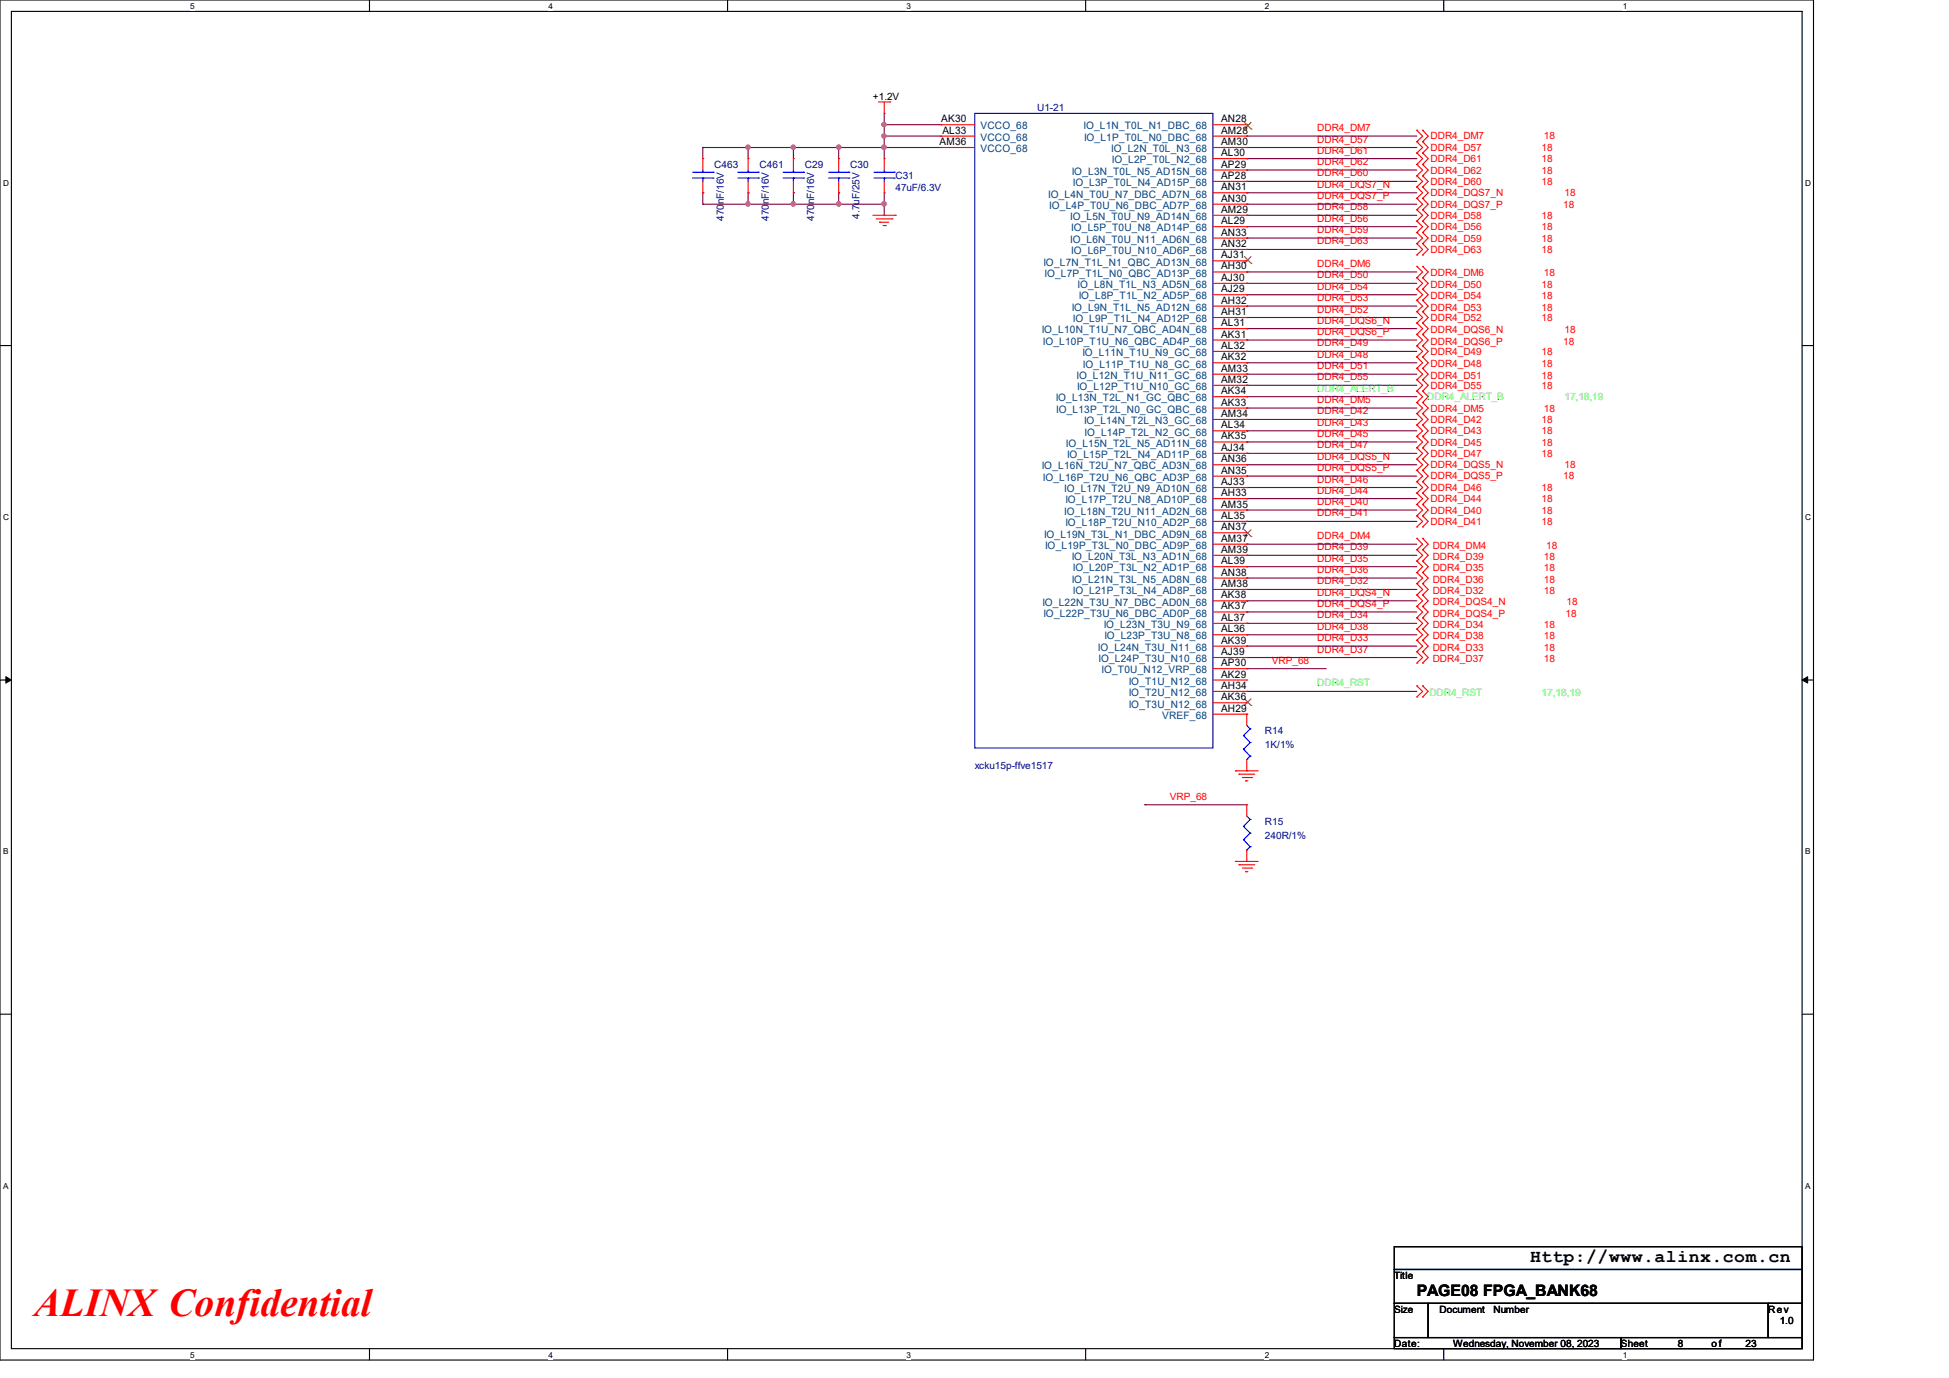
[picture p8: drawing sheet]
<svg xmlns="http://www.w3.org/2000/svg" width="297mm" height="210mm" viewBox="0 0 297 210" stroke-linecap="round" stroke-linejoin="round" font-family="sans-serif">
<path d="M0 0h276.4v207.3h-276.4zM1.7 1.7h272.9v203.8h-272.9z" fill="none" stroke="#000" stroke-width=".17"/>
<g fill="#fff">
<path d="M29 .2h.7v1.4h-.7z"/>
<path d="M29 205.7h.7v1.4h-.7z"/>
</g>
<path d="M56.3 0v1.7M56.3 205.5v1.8" fill="none" stroke="#000" stroke-width=".17"/>
<g fill="#fff">
<path d="M83.6 .2h.6v1.4h-.6z"/>
<path d="M83.6 205.7h.6v1.4h-.6z"/>
</g>
<path d="M110.9 0v1.7M110.9 205.5v1.8" fill="none" stroke="#000" stroke-width=".17"/>
<g fill="#fff">
<path d="M138.1 .2h.7v1.4h-.7z"/>
<path d="M138.1 205.7h.7v1.4h-.7z"/>
</g>
<path d="M165.4 0v1.7M165.4 205.5v1.8" fill="none" stroke="#000" stroke-width=".17"/>
<g fill="#fff">
<path d="M192.7 .2h.7v1.4h-.7z"/>
<path d="M192.7 205.7h.7v1.4h-.7z"/>
</g>
<path d="M220 0v1.7M220 205.5v1.8" fill="none" stroke="#000" stroke-width=".17"/>
<g fill="#fff">
<path d="M247.3 .2h.6v1.4h-.6z"/>
<path d="M247.3 205.7h.6v1.4h-.6z"/>
<path d="M.5 27.2h.9v1.4h-.9z"/>
<path d="M275.1 27.2h.9v1.4h-.9z"/>
<path d="M.5 78.1h.9v1.4h-.9z"/>
<path d="M275.1 78.1h.9v1.4h-.9z"/>
</g>
<path d="M0 52.7h1.7M274.6 52.7h1.8" fill="none" stroke="#000" stroke-width=".17"/>
<g fill="#fff">
<path d="M.5 129.1h.8v1.4h-.8z"/>
<path d="M275.1 129.1h.8v1.4h-.8z"/>
</g>
<path d="M0 103.6h1.7M274.6 103.6h1.8" fill="none" stroke="#000" stroke-width=".17"/>
<path d="M.9 103.1l.8 .5-.8 .5zM274.6 103.6l.9-.5v1z" fill="#000" stroke="#000" stroke-width=".15"/>
<g fill="#fff">
<path d="M.5 180h.8v1.4h-.8z"/>
<path d="M275.1 180h.8v1.4h-.8z"/>
</g>
<path d="M0 154.6h1.7M274.6 154.6h1.8M212.5 190h62.1v3.5h-62.1zM212.5 193.5h62.1v5.1h-62.1zM212.5 198.6h5.1v5.2h-5.1zM217.6 198.6h51.9v5.2h-51.9zM269.5 198.6h5.1v5.2h-5.1zM212.5 203.8h34.5v1.7h-34.5zM247 203.8h27.6v1.7h-27.6z" fill="none" stroke="#000" stroke-width=".17"/>
<g fill="none" stroke="#800040" stroke-width=".17">
<path d="M134.7 19h.1M134.7 17.3v6.9M134.7 19h8.7M107.1 22.5h.1M107.1 31.1h.1M107.1 29.4h.1M107.1 22.5h36.3M107.1 31.1h27.6M107.1 22.5v1.7M107.1 29.4v1.7M114 29.4h.1M114 31.1h.1"/>
<path d="M114 22.5h.1M114 22.5v1.7M114 29.4v1.7M120.9 22.5h.1M120.9 31.1h.1M120.9 29.4h.1M120.9 22.5v1.7M120.9 29.4v1.7M127.8 29.4h.1M127.8 22.5h.1M127.8 22.5v1.7M127.8 29.4v1.7"/>
<path d="M134.7 20.7h.1M134.7 22.5h.1M134.7 31.1h.1M134.7 32.8h.1M134.7 29.4v3.4M134.7 20.7h8.7M190 36.3h.1M190 22.5h.1M190 20.7h.1M190 25.9h.1M190 27.6h.1M190 24.2h.1"/>
<path d="M190 38h.1M190 34.5h.1M190 32.8h.1M190 29.4h.1M190 31.1h.1M190 22.5h25.9M190 31.1h25.9M190 36.3h25.9M190 20.7h25.9M190 25.9h25.9M190 27.6h25.9M190 24.2h25.9"/>
<path d="M190 38h25.9M190 34.5h25.9M190 32.8h25.9M190 29.4h25.9M190 57h.1M190 43.2h.1M190 44.9h.1M190 58.7h.1M190 46.7h.1M190 53.6h.1M190 50.1h.1M190 51.8h.1"/>
<path d="M190 48.4h.1M190 41.4h.1M190 55.3h.1M190 57h25.9M190 43.2h25.9M190 44.9h25.9M190 58.7h25.9M190 46.7h25.9M190 53.6h25.9M190 50.1h25.9M190 51.8h25.9M190 48.4h25.9"/>
<path d="M190 41.4h25.9M190 55.3h25.9M190 63.9h.1M190 65.7h.1M190 79.5h.1M190 69.1h.1M190 74.3h.1M190 77.7h.1M190 62.2h.1M190 76h.1M190 70.8h.1M190 72.6h.1"/>
<path d="M190 67.4h.1M190 60.5h.1M190 63.9h25.9M190 65.7h25.9M190 79.5h25.9M190 69.1h25.9M190 74.3h25.9M190 77.7h25.9M190 62.2h25.9M190 76h25.9M190 70.8h25.9M190 72.6h25.9"/>
<path d="M190 67.4h25.9M190 60.5h25.9M190 86.4h.1M190 95h.1M190 84.6h.1M190 96.7h.1M190 98.5h.1M190 82.9h.1M190 88.1h.1M190 89.8h.1M190 93.3h.1M190 91.6h.1"/>
<path d="M190 86.4h25.9M190 95h25.9M190 84.6h25.9M190 96.7h25.9M190 98.5h25.9M190 82.9h25.9M190 88.1h25.9M190 89.8h25.9M190 93.3h25.9M190 91.6h25.9M190 101.9h.1M190 100.2h.1"/>
<path d="M190 105.4h.1M190 101.9h12.1M190 100.2h25.9M190 105.4h25.9M174.5 122.6h.1M174.5 122.6h15.5"/>
</g>
<g fill="#f0f" stroke="#f0f" stroke-width=".17">
<circle cx="127.8" cy="22.4" r=".34"/>
<circle cx="120.9" cy="31.1" r=".33"/>
<circle cx="134.7" cy="22.4" r=".34"/>
<circle cx="127.8" cy="31.1" r=".34"/>
<circle cx="134.7" cy="31.1" r=".34"/>
<circle cx="134.7" cy="19" r=".33"/>
<circle cx="134.7" cy="20.7" r=".33"/>
<circle cx="120.9" cy="22.4" r=".33"/>
<circle cx="114" cy="22.4" r=".33"/>
<circle cx="114" cy="31.1" r=".33"/>
</g>
<g fill="none" stroke="#f00" stroke-width=".17">
<path d="M133.9 15.5h1.7M134.7 17.3h.1M134.7 15.5v1.8M135.6 15.5h.1M143.4 19h.1M143.4 19h5.1M184.8 19h5.2M190 19h.1M215.9 19.9h.1M215.9 19.9l.9 .8-.9 .9M216.8 19.9h.1M216.8 19.9l.8 .8-.8 .9"/>
<path d="M107.1 24.2h.1M107.1 29.4h.1M107.1 24.2v1.7M107.1 27.6v1.8M114 24.2h.1M114 29.4h.1M114 24.2v1.7M114 27.6v1.8M120.9 24.2h.1M120.9 29.4h.1M120.9 24.2v1.7M120.9 27.6v1.8"/>
<path d="M127.8 24.2h.1M127.8 29.4h.1M127.8 24.2v1.7M127.8 27.6v1.8M133 32.8h3.4M133.5 33.4h2.4M134 33.9h.1M134 33.9h1.4M134.6 34.4h.3M134.7 24.2h.1M134.7 29.4h.1M134.7 24.2v1.7"/>
<path d="M134.7 27.6v1.8M134.9 34.4h.1M135.9 33.4h.1M136.4 32.8h.1M143.4 20.7h.1M143.4 22.5h.1M143.4 20.7h5.1M143.4 22.5h5.1M184.8 32.8h5.2M184.8 20.7h5.2M184.8 22.5h5.2M184.8 24.2h5.2"/>
<path d="M184.8 25.9h5.2M184.8 27.6h5.2M184.8 29.4h5.2M184.8 31.1h5.2M184.8 34.5h5.2M184.8 36.3h5.2M184.8 38h5.2M184.8 39.8h5.2M190 20.7h.1M190 22.5h.1M190 24.2h.1M190 25.9h.1"/>
<path d="M190 27.6h.1M190 29.4h.1M190 31.1h.1M190 32.8h.1M190 34.5h.1M190 36.3h.1M190 38h.1M190 39.8h.1M215.9 35.4h.1M215.9 37.1h.1M215.9 21.6h.1M215.9 23.3h.1"/>
<path d="M215.9 26.8h.1M215.9 28.5h.1M215.9 25.1h.1M215.9 38.9h.1M215.9 33.7h.1M215.9 32h.1M215.9 30.2h.1M215.9 35.4l.9 .9-.9 .8M215.9 21.6l.9 .9-.9 .8M215.9 26.8l.9 .8-.9 .9M215.9 25.1l.9 .8-.9 .9M215.9 23.3l.9 .9-.9 .9"/>
<path d="M215.9 37.1l.9 .9-.9 .9M215.9 33.7l.9 .8-.9 .9M215.9 32l.9 .8-.9 .9M215.9 30.2l.9 .9-.9 .9M215.9 28.5l.9 .9-.9 .8M216.8 35.4h.1M216.8 37.1h.1M216.8 21.6h.1M216.8 23.3h.1M216.8 26.8h.1M216.8 28.5h.1M216.8 25.1h.1"/>
<path d="M216.8 38.9h.1M216.8 33.7h.1M216.8 32h.1M216.8 30.2h.1M216.8 35.4l.8 .9-.8 .8M216.8 21.6l.8 .9-.8 .8M216.8 26.8l.8 .8-.8 .9M216.8 25.1l.8 .8-.8 .9M216.8 23.3l.8 .9-.8 .9M216.8 37.1l.8 .9-.8 .9M216.8 33.7l.8 .8-.8 .9M216.8 32l.8 .8-.8 .9"/>
<path d="M216.8 30.2l.8 .9-.8 .9M216.8 28.5l.8 .9-.8 .8M184.8 50.1h5.2M184.8 51.8h5.2M184.8 53.6h5.2M184.8 55.3h5.2M184.8 57h5.2M184.8 58.7h5.2M184.8 41.4h5.2M184.8 43.2h5.2M184.8 44.9h5.2M184.8 46.7h5.2"/>
<path d="M184.8 48.4h5.2M190 50.1h.1M190 51.8h.1M190 53.6h.1M190 55.3h.1M190 57h.1M190 58.7h.1M190 41.4h.1M190 43.2h.1M190 44.9h.1M190 46.7h.1M190 48.4h.1"/>
<path d="M215.9 56.1h.1M215.9 57.9h.1M215.9 42.3h.1M215.9 44.1h.1M215.9 45.8h.1M215.9 59.6h.1M215.9 47.5h.1M215.9 52.7h.1M215.9 54.4h.1M215.9 49.2h.1M215.9 51h.1M215.9 40.6h.1"/>
<path d="M215.9 56.1l.9 .9-.9 .9M215.9 42.3l.9 .9-.9 .9M215.9 44.1l.9 .8-.9 .9M215.9 57.9l.9 .8-.9 .9M215.9 45.8l.9 .9-.9 .8M215.9 52.7l.9 .9-.9 .8M215.9 54.4l.9 .9-.9 .8M215.9 49.2l.9 .9-.9 .9M215.9 51l.9 .8-.9 .9M215.9 47.5l.9 .9-.9 .8M215.9 40.6l.9 .8-.9 .9M215.9 59.6l.9 .9-.9 .8"/>
<path d="M216.8 56.1h.1M216.8 57.9h.1M216.8 42.3h.1M216.8 44.1h.1M216.8 45.8h.1M216.8 59.6h.1M216.8 47.5h.1M216.8 52.7h.1M216.8 54.4h.1M216.8 49.2h.1M216.8 51h.1M216.8 40.6h.1"/>
<path d="M216.8 56.1l.8 .9-.8 .9M216.8 42.3l.8 .9-.8 .9M216.8 44.1l.8 .8-.8 .9M216.8 57.9l.8 .8-.8 .9M216.8 45.8l.8 .9-.8 .8M216.8 52.7l.8 .9-.8 .8M216.8 54.4l.8 .9-.8 .8M216.8 49.2l.8 .9-.8 .9M216.8 51l.8 .8-.8 .9M216.8 47.5l.8 .9-.8 .8M216.8 40.6l.8 .8-.8 .9M216.8 59.6l.8 .9-.8 .8"/>
<path d="M184.8 60.5h5.2M184.8 62.2h5.2M184.8 63.9h5.2M184.8 65.7h5.2M184.8 67.4h5.2M184.8 69.1h5.2M184.8 70.8h5.2M184.8 72.6h5.2M184.8 74.3h5.2M184.8 76h5.2M184.8 77.7h5.2M184.8 79.5h5.2"/>
<path d="M190 60.5h.1M190 62.2h.1M190 63.9h.1M190 65.7h.1M190 67.4h.1M190 69.1h.1M190 70.8h.1M190 72.6h.1M190 74.3h.1M190 76h.1M190 77.7h.1M190 79.5h.1"/>
<path d="M215.9 63h.1M215.9 64.8h.1M215.9 66.5h.1M215.9 78.6h.1M215.9 68.2h.1M215.9 70h.1M215.9 73.4h.1M215.9 75.1h.1M215.9 76.9h.1M215.9 61.3h.1M215.9 71.7h.1M215.9 63l.9 .9-.9 .9"/>
<path d="M215.9 64.8l.9 .9-.9 .8M215.9 78.6l.9 .9-.9 .8M215.9 68.2l.9 .9-.9 .9M215.9 73.4l.9 .9-.9 .8M215.9 76.9l.9 .8-.9 .9M215.9 61.3l.9 .9-.9 .8M215.9 75.1l.9 .9-.9 .9M215.9 71.7l.9 .9-.9 .8M215.9 70l.9 .8-.9 .9M215.9 66.5l.9 .9-.9 .8M216.8 63h.1M216.8 64.8h.1"/>
<path d="M216.8 66.5h.1M216.8 78.6h.1M216.8 68.2h.1M216.8 70h.1M216.8 73.4h.1M216.8 75.1h.1M216.8 76.9h.1M216.8 61.3h.1M216.8 71.7h.1M216.8 63l.8 .9-.8 .9M216.8 64.8l.8 .9-.8 .8M216.8 78.6l.8 .9-.8 .8"/>
<path d="M216.8 68.2l.8 .9-.8 .9M216.8 73.4l.8 .9-.8 .8M216.8 76.9l.8 .8-.8 .9M216.8 61.3l.8 .9-.8 .8M216.8 75.1l.8 .9-.8 .9M216.8 71.7l.8 .9-.8 .8M216.8 70l.8 .8-.8 .9M216.8 66.5l.8 .9-.8 .8M184.8 81.2h5.2M184.8 82.9h5.2M184.8 84.6h5.2M184.8 86.4h5.2"/>
<path d="M184.8 88.1h5.2M184.8 89.8h5.2M184.8 91.6h5.2M184.8 93.3h5.2M184.8 95h5.2M184.8 96.7h5.2M184.8 98.5h5.2M190 81.2h.1M190 82.9h.1M190 84.6h.1M190 86.4h.1M190 88.1h.1"/>
<path d="M190 89.8h.1M190 91.6h.1M190 93.3h.1M190 95h.1M190 96.7h.1M190 98.5h.1M215.9 85.5h.1M215.9 87.2h.1M215.9 94.1h.1M215.9 95.9h.1M215.9 83.8h.1M215.9 97.6h.1"/>
<path d="M215.9 99.3h.1M215.9 82h.1M215.9 88.9h.1M215.9 90.7h.1M215.9 80.3h.1M215.9 92.4h.1M215.9 85.5l.9 .9-.9 .8M215.9 94.1l.9 .9-.9 .9M215.9 83.8l.9 .8-.9 .9M215.9 95.9l.9 .8-.9 .9M215.9 99.3l.9 .9-.9 .8M215.9 97.6l.9 .9-.9 .8"/>
<path d="M215.9 82l.9 .9-.9 .9M215.9 87.2l.9 .9-.9 .8M215.9 88.9l.9 .9-.9 .9M215.9 92.4l.9 .9-.9 .8M215.9 90.7l.9 .9-.9 .8M216.8 85.5h.1M216.8 87.2h.1M216.8 94.1h.1M216.8 95.9h.1M216.8 83.8h.1M216.8 97.6h.1M216.8 99.3h.1"/>
<path d="M216.8 82h.1M216.8 88.9h.1M216.8 90.7h.1M216.8 80.3h.1M216.8 92.4h.1M216.8 85.5l.8 .9-.8 .8M216.8 94.1l.8 .9-.8 .9M216.8 83.8l.8 .8-.8 .9M216.8 95.9l.8 .8-.8 .9M216.8 99.3l.8 .9-.8 .8M216.8 97.6l.8 .9-.8 .8M216.8 82l.8 .9-.8 .9"/>
<path d="M216.8 87.2l.8 .9-.8 .8M216.8 88.9l.8 .9-.8 .9M216.8 92.4l.8 .9-.8 .8M216.8 90.7l.8 .9-.8 .8M184.8 100.2h5.2M184.8 101.9h5.2M184.8 103.6h5.2M184.8 105.4h5.2M184.8 107.1h5.2M184.8 108.8h5.2M188.3 117.5h.1M188.3 117.5h3.4"/>
<path d="M188.8 118h.1M188.8 118h2.4M189.3 118.5h1.4M189.8 119h.1M189.8 119h.4M190 108.8h.1M190 117.5h.1M190 100.2h.1M190 101.9h.1M190 103.6h.1M190 105.4h.1M190 107.1h.1"/>
<path d="M190 108.8v1.7M190 115.7v1.8M190.7 118.5h.1M215.9 101h.1M215.9 104.5h.1M215.9 106.2h.1M215.9 104.5l.9 .9-.9 .8M216.8 101h.1M216.8 104.5h.1M216.8 106.2h.1M216.8 104.5l.8 .9-.8 .8M188.3 131.3h.1"/>
<path d="M188.3 131.3h3.4M188.8 131.8h.1M188.8 131.8h2.4M189.3 132.3h1.4M189.8 132.8h.1M189.8 132.8h.4M190 122.6h.1M190 131.3h.1M190 122.6v1.8M190 129.5v1.8M190.7 132.3h.1"/>
</g>
<g fill="none" stroke="#00f" stroke-width=".17">
<path d="M148.5 17.3h36.3v96.7h-36.3zM105.5 27.1h3.2M105.5 26.2h3.2M107.1 26.2h.1M107.1 27.1h.1M107.1 25.9v.3M107.1 27.1v.5M108.7 27.1h.1M108.7 26.2h.1M112.4 27.1h3.2M112.4 26.2h3.2M114 26.2h.1"/>
<path d="M114 27.1h.1M114 25.9v.3M114 27.1v.5M115.6 27.1h.1M115.6 26.2h.1M119.3 27.1h3.2M119.3 26.2h3.2M120.9 26.2h.1M120.9 27.1h.1M120.9 25.9v.3M120.9 27.1v.5M122.5 27.1h.1"/>
<path d="M122.5 26.2h.1M126.3 27.1h3.1M126.3 26.2h3.1M127.8 26.2h.1M127.8 27.1h.1M127.8 25.9v.3M127.8 27.1v.5M129.4 27.1h.1M129.4 26.2h.1M133.2 27.1h3.1M133.2 26.2h3.1M134.7 26.2h.1"/>
<path d="M134.7 27.1h.1M134.7 25.9v.3M134.7 27.1v.5M136.3 27.1h.1M136.3 26.2h.1M189.5 112.1h.1M189.5 114.2h.1M189.5 112.1l1 1.1M189.5 114.2l1 1M190 115.7h.1M190 110.5l.5 .6M190.5 111.1h.1"/>
<path d="M190.5 113.2h.1M190.5 115.2h.1M190.5 111.1l-1 1M190.5 113.2l-1 1M190.5 115.2l-.5 .5M189.5 125.9h.1M189.5 128h.1M189.5 125.9l1 1.1M189.5 128l1 1M190 129.5h.1M190 124.4l.5 .5M190.5 124.9h.1"/>
<path d="M190.5 127h.1M190.5 129h.1M190.5 124.9l-1 1M190.5 127l-1 1M190.5 129l-.5 .5"/>
</g>
<g fill="none" stroke="#804000" stroke-width=".15">
<path d="M189.6 19.7h.1M189.6 18.6l1.1 1.1M190.7 19.7h.1M190.7 18.6l-1.1 1.1M189.6 39.1l1.1 1M190.7 39.1l-1.1 1M189.6 40.1h.1M190.7 40.1h.1M189.6 81.8h.1M189.6 80.7l1.1 1.1M190.7 81.8h.1M190.7 80.7l-1.1 1.1"/>
<path d="M189.6 107.5h.1M189.6 106.5l1.1 1M190.7 107.5h.1M190.7 106.5l-1.1 1"/>
</g>
<text font-size="6" fill="#f00" x="5.2" y="200.6">ALINX Confidential</text>
<text font-size="2.8" x="233.2" y="192.3">Http://www.alinx.com.cn</text>
<text font-size="2.4" x="215.9" y="197.4">PAGE08 FPGA_BANK68</text>
<g font-size="1.6">
<text x="143.2" y="22.1">AM36</text>
<text x="143.4" y="18.6">AK30</text>
<text x="143.6" y="20.4">AL33</text>
<text x="186.1" y="18.6">AN28</text>
<text x="186.1" y="20.4">AM28</text>
<text x="186.1" y="22.1">AM30</text>
<text x="186.1" y="23.8">AL30</text>
<text x="186.1" y="25.5">AP29</text>
<text x="186.1" y="27.3">AP28</text>
<text x="186.1" y="29">AN31</text>
<text x="186.1" y="30.7">AN30</text>
<text x="186.1" y="32.4">AM29</text>
<text x="186.1" y="34.2">AL29</text>
<text x="186.1" y="35.9">AN33</text>
<text x="186.1" y="37.6">AN32</text>
<text x="186.1" y="39.4">AJ31</text>
<text x="186.1" y="41.1">AH30</text>
<text x="186.1" y="42.8">AJ30</text>
<text x="186.1" y="44.5">AJ29</text>
<text x="186.1" y="46.3">AH32</text>
<text x="186.1" y="49.7">AL31</text>
<text x="186.1" y="51.4">AK31</text>
<text x="186.1" y="53.2">AL32</text>
<text x="186.1" y="48">AH31</text>
<text x="186.1" y="54.9">AK32</text>
<text x="186.1" y="56.6">AM33</text>
<text x="186.1" y="58.3">AM32</text>
<text x="186.1" y="60.1">AK34</text>
<text x="186.1" y="61.8">AK33</text>
<text x="186.1" y="63.5">AM34</text>
<text x="186.1" y="65.3">AL34</text>
<text x="186.1" y="67">AK35</text>
<text x="186.1" y="68.7">AJ34</text>
<text x="186.1" y="70.4">AN36</text>
<text x="186.1" y="72.2">AN35</text>
<text x="186.1" y="73.9">AJ33</text>
<text x="186.1" y="75.6">AH33</text>
<text x="186.1" y="77.3">AM35</text>
<text x="186.1" y="79.1">AL35</text>
<text x="186.1" y="80.8">AN37</text>
<text x="186.1" y="82.6">AM37</text>
<text x="186.1" y="84.2">AM39</text>
<text x="186.1" y="86">AL39</text>
<text x="186.1" y="87.7">AN38</text>
<text x="186.1" y="89.5">AM38</text>
<text x="186.1" y="91.2">AK38</text>
<text x="186.1" y="92.9">AK37</text>
<text x="186.1" y="94.6">AL37</text>
<text x="186.1" y="96.4">AL36</text>
<text x="186.1" y="98.1">AK39</text>
<text x="186.1" y="99.8">AJ39</text>
<text x="186.1" y="101.5">AP30</text>
<text x="186.1" y="103.3">AK29</text>
<text x="186.1" y="105">AH34</text>
<text x="186.1" y="106.7">AK36</text>
<text x="186.1" y="108.5">AH29</text>
</g>
<g font-size="1.6" fill="#004080">
<text x="149.4" y="19.7">VCCO_68</text>
<text x="149.4" y="21.5">VCCO_68</text>
<text x="149.4" y="23.2">VCCO_68</text>
<text x="165.1" y="19.7">IO_L1N_T0L_N1_DBC_68</text>
<text x="165.2" y="21.5">IO_L1P_T0L_N0_DBC_68</text>
<text x="169.3" y="23.2">IO_L2N_T0L_N3_68</text>
<text x="163.3" y="26.6">IO_L3N_T0L_N5_AD15N_68</text>
<text x="163.5" y="28.4">IO_L3P_T0L_N4_AD15P_68</text>
<text x="169.4" y="24.9">IO_L2P_T0L_N2_68</text>
<text x="159.7" y="30.1">IO_L4N_T0U_N7_DBC_AD7N_68</text>
<text x="159.9" y="31.8">IO_L4P_T0U_N6_DBC_AD7P_68</text>
<text x="163.1" y="33.5">IO_L5N_T0U_N9_AD14N_68</text>
<text x="163.2" y="35.3">IO_L5P_T0U_N8_AD14P_68</text>
<text x="159" y="40.5">IO_L7N_T1L_N1_QBC_AD13N_68</text>
<text x="163.1" y="37">IO_L6N_T0U_N11_AD6N_68</text>
<text x="163.2" y="38.7">IO_L6P_T0U_N10_AD6P_68</text>
<text x="159.2" y="42.2">IO_L7P_T1L_N0_QBC_AD13P_68</text>
<text x="163.3" y="47.4">IO_L9N_T1L_N5_AD12N_68</text>
<text x="164.2" y="43.9">IO_L8N_T1L_N3_AD5N_68</text>
<text x="164.4" y="45.6">IO_L8P_T1L_N2_AD5P_68</text>
<text x="158.8" y="50.8">IO_L10N_T1U_N7_QBC_AD4N_68</text>
<text x="158.9" y="52.5">IO_L10P_T1U_N6_QBC_AD4P_68</text>
<text x="163.5" y="49.1">IO_L9P_T1L_N4_AD12P_68</text>
<text x="164.1" y="57.7">IO_L12N_T1U_N11_GC_68</text>
<text x="164.1" y="59.4">IO_L12P_T1U_N10_GC_68</text>
<text x="164.9" y="54.3">IO_L11N_T1U_N9_GC_68</text>
<text x="165" y="56">IO_L11P_T1U_N8_GC_68</text>
<text x="160.9" y="61.2">IO_L13N_T2L_N1_GC_QBC_68</text>
<text x="161" y="62.9">IO_L13P_T2L_N0_GC_QBC_68</text>
<text x="165.2" y="64.6">IO_L14N_T2L_N3_GC_68</text>
<text x="158.8" y="71.5">IO_L16N_T2U_N7_QBC_AD3N_68</text>
<text x="162.4" y="68.1">IO_L15N_T2L_N5_AD11N_68</text>
<text x="162.6" y="69.8">IO_L15P_T2L_N4_AD11P_68</text>
<text x="165.3" y="66.4">IO_L14P_T2L_N2_GC_68</text>
<text x="158.9" y="73.3">IO_L16P_T2U_N6_QBC_AD3P_68</text>
<text x="162.2" y="75">IO_L17N_T2U_N9_AD10N_68</text>
<text x="162.4" y="76.7">IO_L17P_T2U_N8_AD10P_68</text>
<text x="159.1" y="81.9">IO_L19N_T3L_N1_DBC_AD9N_68</text>
<text x="159.3" y="83.7">IO_L19P_T3L_N0_DBC_AD9P_68</text>
<text x="162.2" y="78.4">IO_L18N_T2U_N11_AD2N_68</text>
<text x="162.4" y="80.2">IO_L18P_T2U_N10_AD2P_68</text>
<text x="163.3" y="85.3">IO_L20N_T3L_N3_AD1N_68</text>
<text x="163.3" y="88.8">IO_L21N_T3L_N5_AD8N_68</text>
<text x="163.5" y="87.1">IO_L20P_T3L_N2_AD1P_68</text>
<text x="158.8" y="92.3">IO_L22N_T3U_N7_DBC_AD0N_68</text>
<text x="159" y="94">IO_L22P_T3U_N6_DBC_AD0P_68</text>
<text x="163.5" y="90.6">IO_L21P_T3L_N4_AD8P_68</text>
<text x="168.2" y="95.7">IO_L23N_T3U_N9_68</text>
<text x="167.3" y="99.2">IO_L24N_T3U_N11_68</text>
<text x="167.4" y="100.9">IO_L24P_T3U_N10_68</text>
<text x="168.3" y="97.5">IO_L23P_T3U_N8_68</text>
<text x="167.9" y="102.6">IO_T0U_N12_VRP_68</text>
<text x="172" y="104.4">IO_T1U_N12_68</text>
<text x="172" y="106.1">IO_T2U_N12_68</text>
<text x="172" y="107.8">IO_T3U_N12_68</text>
<text x="177.1" y="109.6">VREF_68</text>
</g>
<g font-size="1.5">
<text x="133" y="15.2">+1.2V</text>
<text x="212.5" y="194.9">Title</text>
<text x="212.5" y="200">Size</text>
<text x="219.4" y="200">Document</text>
<text x="227.6" y="200">Number</text>
<text x="269.4" y="200">Rev</text>
<text x="271.2" y="201.8">1.0</text>
<text x="212.5" y="205.2">Date:</text>
<text x="221.5" y="205.2">Wednesday, November 08, 2023</text>
<text x="247" y="205.2">Sheet</text>
<text x="255.7" y="205.2">8</text>
<text x="260.8" y="205.2">of</text>
<text x="266" y="205.2">23</text>
</g>
<g font-size="1.5" fill="#000080">
<text x="158" y="16.9">U1-21</text>
<text x="108.8" y="25.6">C463</text>
<text x="115.7" y="25.6">C461</text>
<text x="122.6" y="25.6">C29</text>
<text x="129.5" y="25.6">C30</text>
<text x="136.4" y="27.3">C31</text>
<text x="136.4" y="29">47uF/6.3V</text>
<text x="110.3" y="33.7" transform="rotate(-90 110.3 33.7)">470nF/16V</text>
<text x="117.2" y="33.7" transform="rotate(-90 117.2 33.7)">470nF/16V</text>
<text x="124.1" y="33.7" transform="rotate(-90 124.1 33.7)">470nF/16V</text>
<text x="131" y="33.3" transform="rotate(-90 131 33.3)">4.7uF/25V</text>
<text x="192.8" y="111.9">R14</text>
<text x="148.6" y="117.1">xcku15p-ffve1517</text>
<text x="192.8" y="114">1K/1%</text>
<text x="192.8" y="125.8">R15</text>
<text x="192.8" y="127.8">240R/1%</text>
</g>
<g font-size="1.5" fill="#f00">
<text x="200.7" y="21.7">DDR4_D57</text>
<text x="200.7" y="20">DDR4_DM7</text>
<text x="200.7" y="23.4">DDR4_D61</text>
<text x="218" y="23">DDR4_D57</text>
<text x="218" y="21.3">DDR4_DM7</text>
<text x="234.9" y="23">18</text>
<text x="235.3" y="21.3">18</text>
<text x="200.7" y="25.1">DDR4_D62</text>
<text x="200.7" y="26.9">DDR4_D60</text>
<text x="200.7" y="28.6">DDR4_DQS7_N</text>
<text x="218" y="28.2">DDR4_D60</text>
<text x="218" y="26.5">DDR4_D62</text>
<text x="218" y="24.7">DDR4_D61</text>
<text x="218" y="29.9">DDR4_DQS7_N</text>
<text x="234.9" y="28.2">18</text>
<text x="234.9" y="26.5">18</text>
<text x="234.9" y="24.7">18</text>
<text x="238.4" y="29.9">18</text>
<text x="200.7" y="35.5">DDR4_D59</text>
<text x="200.7" y="33.8">DDR4_D56</text>
<text x="200.7" y="32">DDR4_D58</text>
<text x="200.7" y="30.4">DDR4_DQS7_P</text>
<text x="218" y="35.1">DDR4_D56</text>
<text x="218" y="33.4">DDR4_D58</text>
<text x="218" y="31.6">DDR4_DQS7_P</text>
<text x="234.9" y="35.1">18</text>
<text x="234.9" y="33.4">18</text>
<text x="238.2" y="31.6">18</text>
<text x="200.7" y="37.3">DDR4_D63</text>
<text x="200.7" y="40.7">DDR4_DM6</text>
<text x="218" y="36.8">DDR4_D59</text>
<text x="218" y="38.5">DDR4_D63</text>
<text x="218" y="42">DDR4_DM6</text>
<text x="234.9" y="36.8">18</text>
<text x="234.9" y="38.5">18</text>
<text x="235.3" y="42">18</text>
<text x="200.7" y="42.4">DDR4_D50</text>
<text x="200.7" y="44.2">DDR4_D54</text>
<text x="200.7" y="45.9">DDR4_D53</text>
<text x="200.7" y="47.6">DDR4_D52</text>
<text x="218" y="43.9">DDR4_D50</text>
<text x="218" y="45.6">DDR4_D54</text>
<text x="218" y="47.3">DDR4_D53</text>
<text x="234.9" y="43.9">18</text>
<text x="234.9" y="45.6">18</text>
<text x="234.9" y="47.3">18</text>
<text x="200.7" y="52.8">DDR4_D49</text>
<text x="200.7" y="49.3">DDR4_DQS6_N</text>
<text x="200.7" y="51.1">DDR4_DQS6_P</text>
<text x="218" y="50.8">DDR4_DQS6_N</text>
<text x="218" y="52.5">DDR4_DQS6_P</text>
<text x="218" y="48.9">DDR4_D52</text>
<text x="234.9" y="48.9">18</text>
<text x="238.2" y="52.5">18</text>
<text x="238.4" y="50.8">18</text>
<text x="200.7" y="56.3">DDR4_D51</text>
<text x="200.7" y="58">DDR4_D55</text>
<text x="200.7" y="54.5">DDR4_D48</text>
<text x="218" y="57.7">DDR4_D51</text>
<text x="218" y="59.3">DDR4_D55</text>
<text x="218" y="54.1">DDR4_D49</text>
<text x="218" y="56">DDR4_D48</text>
<text x="234.9" y="57.7">18</text>
<text x="234.9" y="59.3">18</text>
<text x="234.9" y="54.1">18</text>
<text x="234.9" y="56">18</text>
<text x="200.7" y="63.2">DDR4_D42</text>
<text x="200.7" y="64.9">DDR4_D43</text>
<text x="200.7" y="61.4">DDR4_DM5</text>
<text x="218" y="64.4">DDR4_D42</text>
<text x="218" y="62.7">DDR4_DM5</text>
<text x="234.9" y="64.4">18</text>
<text x="235.3" y="62.7">18</text>
<text x="200.7" y="68.3">DDR4_D47</text>
<text x="200.7" y="70.1">DDR4_DQS5_N</text>
<text x="200.7" y="71.8">DDR4_DQS5_P</text>
<text x="200.7" y="66.6">DDR4_D45</text>
<text x="218" y="66.2">DDR4_D43</text>
<text x="218" y="69.6">DDR4_D47</text>
<text x="218" y="71.4">DDR4_DQS5_N</text>
<text x="218" y="67.9">DDR4_D45</text>
<text x="234.9" y="66.2">18</text>
<text x="234.9" y="69.6">18</text>
<text x="234.9" y="67.9">18</text>
<text x="238.4" y="71.4">18</text>
<text x="200.7" y="73.5">DDR4_D46</text>
<text x="200.7" y="77">DDR4_D40</text>
<text x="200.7" y="75.2">DDR4_D44</text>
<text x="218" y="74.8">DDR4_D46</text>
<text x="218" y="76.5">DDR4_D44</text>
<text x="218" y="73.1">DDR4_DQS5_P</text>
<text x="234.9" y="74.8">18</text>
<text x="234.9" y="76.5">18</text>
<text x="238.2" y="73.1">18</text>
<text x="200.7" y="83.9">DDR4_D39</text>
<text x="200.7" y="82.2">DDR4_DM4</text>
<text x="200.7" y="78.7">DDR4_D41</text>
<text x="218" y="80">DDR4_D41</text>
<text x="218" y="78.3">DDR4_D40</text>
<text x="218.3" y="83.6">DDR4_DM4</text>
<text x="234.9" y="80">18</text>
<text x="234.9" y="78.3">18</text>
<text x="235.6" y="83.6">18</text>
<text x="200.7" y="85.6">DDR4_D35</text>
<text x="200.7" y="87.3">DDR4_D36</text>
<text x="200.7" y="89.1">DDR4_D32</text>
<text x="218.3" y="87.1">DDR4_D35</text>
<text x="218.3" y="85.3">DDR4_D39</text>
<text x="218.3" y="88.8">DDR4_D36</text>
<text x="235.3" y="87.1">18</text>
<text x="235.3" y="85.3">18</text>
<text x="235.3" y="88.8">18</text>
<text x="200.7" y="94.2">DDR4_D34</text>
<text x="200.7" y="96">DDR4_D38</text>
<text x="200.7" y="92.5">DDR4_DQS4_P</text>
<text x="200.7" y="90.8">DDR4_DQS4_N</text>
<text x="218.3" y="95.7">DDR4_D34</text>
<text x="218.3" y="90.5">DDR4_D32</text>
<text x="218.3" y="94">DDR4_DQS4_P</text>
<text x="218.3" y="92.2">DDR4_DQS4_N</text>
<text x="235.3" y="95.7">18</text>
<text x="235.3" y="90.5">18</text>
<text x="238.6" y="94">18</text>
<text x="238.7" y="92.2">18</text>
<text x="193.8" y="101.1">VRP_68</text>
<text x="200.7" y="99.4">DDR4_D37</text>
<text x="200.7" y="97.7">DDR4_D33</text>
<text x="218.3" y="97.5">DDR4_D38</text>
<text x="218.3" y="100.9">DDR4_D37</text>
<text x="218.3" y="99.1">DDR4_D33</text>
<text x="235.3" y="97.5">18</text>
<text x="235.3" y="100.9">18</text>
<text x="235.3" y="99.1">18</text>
<text x="178.3" y="121.9">VRP_68</text>
</g>
<g font-size="1.5" fill="#0f0">
<text x="200.7" y="59.7">DDR4_ALERT_B</text>
<text x="217.5" y="61">DDR4_ALERT_B</text>
<text x="238.4" y="61">17,18,19</text>
<text x="200.7" y="104.6">DDR4_RST</text>
<text x="217.8" y="106.1">DDR4_RST</text>
<text x="234.9" y="106.1">17,18,19</text>
</g>
<g font-size="1.3">
<text x="29" y="1.3">5</text>
<text x="83.6" y="1.3">4</text>
<text x="138.1" y="1.3">3</text>
<text x="192.7" y="1.3">2</text>
<text x="247.3" y="1.3">1</text>
<text x=".5" y="28.3">D</text>
<text x="275.1" y="28.3">D</text>
<text x=".5" y="79.2">C</text>
<text x="275.1" y="79.2">C</text>
<text x=".5" y="130.2">B</text>
<text x="275.1" y="130.2">B</text>
<text x=".5" y="181.1">A</text>
<text x="275.1" y="181.1">A</text>
<text x="29" y="206.9">5</text>
<text x="83.6" y="206.9">4</text>
<text x="138.1" y="206.9">3</text>
<text x="192.7" y="206.9">2</text>
<text x="247.3" y="206.9">1</text>
</g>
</svg>
